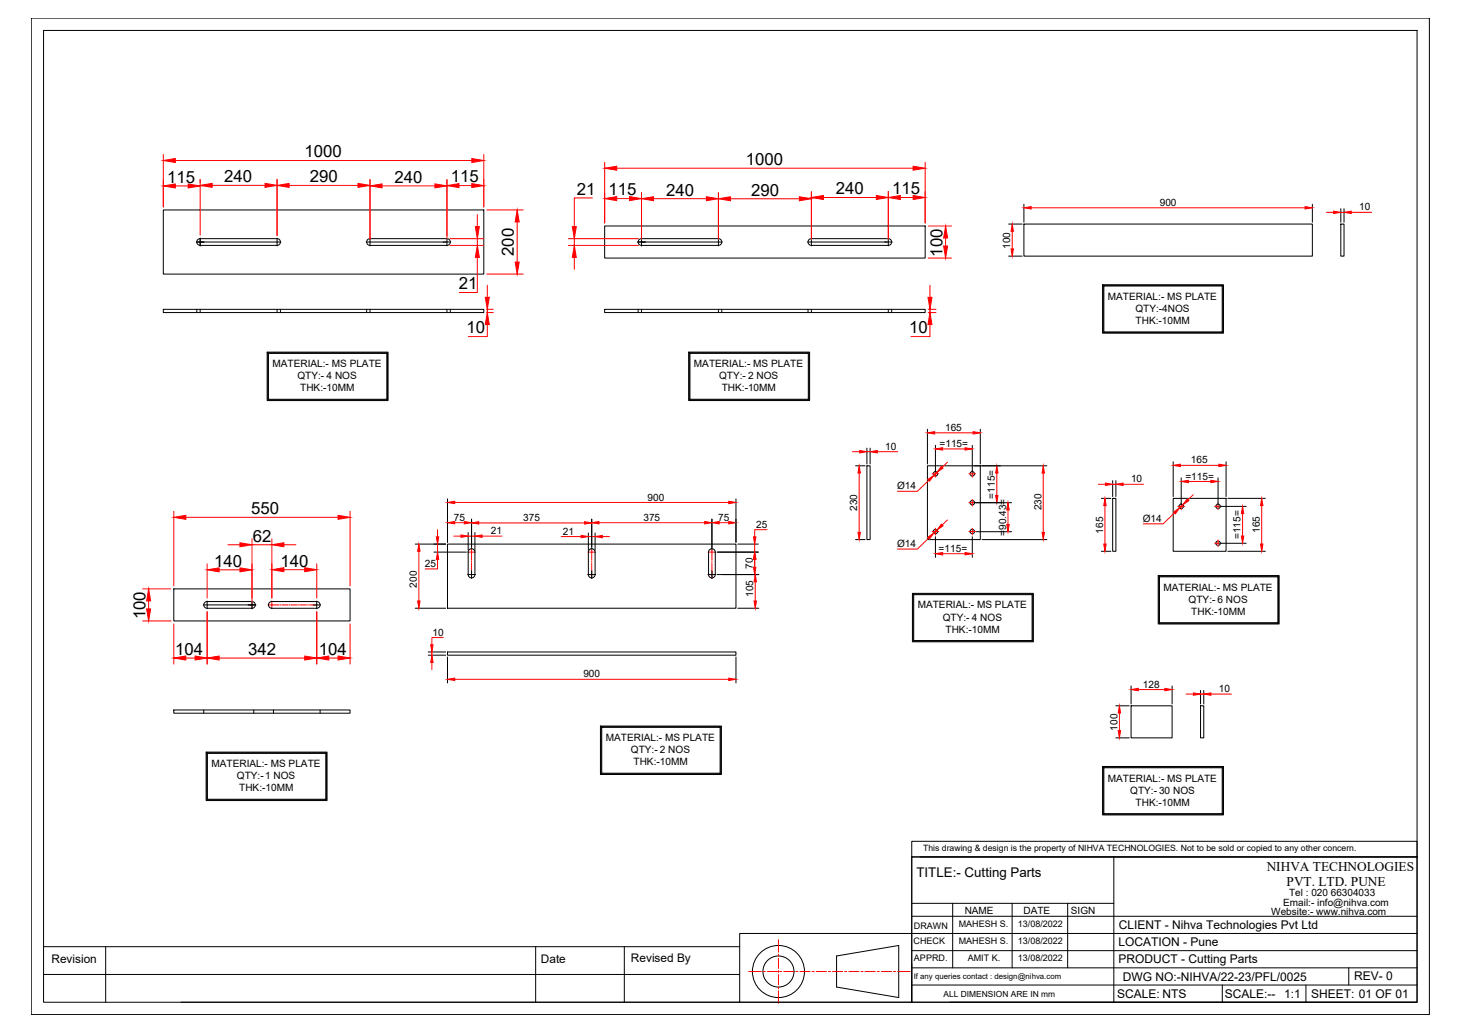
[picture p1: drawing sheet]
<svg xmlns="http://www.w3.org/2000/svg" width="841mm" height="594mm" viewBox="0 0 841 594" stroke-linecap="round" stroke-linejoin="round" font-family="sans-serif">
<!-- layer: 0 -->
<g fill="none" stroke="#000" stroke-width=".58">
<path d="M18 10h805v574h-805zM25 18h791v559h-791zM590 118v10M756 118v10M94 121h185v37h-185zM113 139h49M114 138l1-1h45a1.9 1.9 0 0 1 2 2 1.9 1.9 0 0 1-2 2h-45a1.9 1.9 0 0 1-2-1 1.9 1.9 0 0 1 1-2zM115 137v5M160 137v5M211 139h49M212 138l1-1h44a1.9 1.9 0 0 1 2 2 1.9 1.9 0 0 1-2 2h-44a1.9 1.9 0 0 1-2-1 1.9 1.9 0 0 1 1-2zM213 137v5"/>
<path d="M257 137v5M348 130h185v19h-185zM367 139h49M368 138l2-1h44a1.9 1.9 0 0 1 2 2 1.9 1.9 0 0 1-2 2h-44a1.9 1.9 0 0 1-2-1 1.9 1.9 0 0 1 0-2zM370 137v5M414 137v5M465 139h49M466 138l1-1h45a1.9 1.9 0 0 1 2 2 1.9 1.9 0 0 1-2 2h-45a1.9 1.9 0 0 1-1-1 1.9 1.9 0 0 1 0-2zM467 137v5M512 137v5M581 129h8M590 129h166v18h-166z"/>
<path d="M772 129h2v18h-2zM772 120v8M774 120v8M581 147h8M94 178h185v2h-185zM113 178v2M115 178v2M160 178v2M162 178v2M211 178v2M213 178v2M257 178v2"/>
<path d="M259 178v2M348 178h185v2h-185zM368 178v2M370 178v2M414 178v2M416 178v2M465 178v2M467 178v2M512 178v2M514 178v2M635 164h70v28h-70zM635 164h69v27h-69z"/>
<path d="M636 165h68v26h-68zM154 203h70v28h-70zM154 203h69v27h-69zM155 203h68v27h-68zM397 203h69v28h-69zM397 203h69v27h-69zM499 258v9M501 258v9M534 247v20M539 256v16M560 256v16M565 247v20"/>
<path d="M493 268h5M499 268h2v43h-2zM534 268h31v43h-31zM561 268h42M641 277v9M643 277v9M676 266v20M680 275v15M702 275v15M706 266v20M258 287v25M272 299v16"/>
<path d="M341 299v18M410 299v18M424 287v25M561 289h22M634 287h6M641 287h2v30h-2zM676 287h30v30h-30zM703 292h15M707 287h22M239 313h18M250 318h19M258 313h166v37h-166z"/>
<path d="M270 307v10M270 316a1.9 1.9 0 0 1 2 0 1.9 1.9 0 0 1 2 2v13a1.9 1.9 0 0 1-2 2 1.9 1.9 0 0 1-2-2v-13zM274 307v10M339 307v10M339 316a1.9 1.9 0 0 1 3 0 1.9 1.9 0 0 1 1 2v13a1.9 1.9 0 0 1-2 2 1.9 1.9 0 0 1-2-2v-13zM343 307v10M409 316a1.9 1.9 0 0 1 2 0 1.9 1.9 0 0 1 1 2v13a1.9 1.9 0 0 1-2 2 1.9 1.9 0 0 1-2-2v-13zM413 318h24M425 313h12M493 311h5M539 309v12M560 309v12"/>
<path d="M562 306h21M566 311h37M634 317h6M703 313h15M707 317h22M100 339h102v18h-102zM269 331h5M272 329v4M339 331h4M341 329v4M408 331h4M410 329v4"/>
<path d="M413 331h24M667 331h70v28h-70zM668 332h68v27h-68zM668 332h68v26h-68zM117 348h30M118 347l1-1h26a1.9 1.9 0 0 1 2 2 1.9 1.9 0 0 1-2 2h-26a1.9 1.9 0 0 1-1-1 1.9 1.9 0 0 1 0-2zM119 346v4M145 346v4M155 347l2-1h25a1.9 1.9 0 0 1 2 2 1.9 1.9 0 0 1-2 2h-25a1.9 1.9 0 0 1-2-1 1.9 1.9 0 0 1 0-2zM180 348h5M182 346v4M239 350h18"/>
<path d="M425 350h12M526 342h69v27h-69zM247 377h10M247 375h10M258 375h166v2h-166zM258 378v15M424 378v15M652 395v10M675 395v10M692 397v8M693 397v8M100 409h102v2h-102z"/>
<path d="M117 409v2M146 409v2M158 409v2M184 409v2M346 418h70v28h-70zM346 418h69v27h-69zM347 419h68v26h-68zM643 406h8M652 406h23v19h-23zM692 406h1v19h-1zM119 433h69v28h-69zM119 433h69v27h-69z"/>
<path d="M119 434h69v26h-69zM643 425h8M635 441h70v28h-70zM635 442h69v27h-69zM636 442h68v26h-68zM525 484h291v9h-291zM525 493h291v84h-291zM525 493v84h-99M530 493h286M642 493v84M525 527h291M525 520h117"/>
<path d="M549 520v37M583 520v37M615 520v37M816 537h-390v40h-322M25 545h401M61 545v32M309 545v32M360 545v32M482 550l36-6v30l-36-6zM525 557h291M525 547h291M777 557v10"/>
<path d="M25 561h401M525 567h291M547 577h269M704 567v10M752 567v10"/>
<circle cx="539" cy="273" r="1.3"/>
<circle cx="560" cy="273" r="1.3"/>
<circle cx="560" cy="289" r="1.3"/>
<circle cx="680" cy="292" r="1.3"/>
<circle cx="702" cy="292" r="1.3"/>
<circle cx="539" cy="306" r="1.3"/>
<circle cx="560" cy="306" r="1.3"/>
<circle cx="702" cy="313" r="1.3"/>
<circle cx="448" cy="559" r="15"/>
<circle cx="448" cy="559" r="9"/>
</g>
<g fill="none" stroke="#f00" stroke-width=".58">
<path d="M94 89v30M101 92h171M279 89v30M348 93v35M355 97h171M533 93v35M101 107h7M115 103v32M122 107h31M160 103v33M167 107h39M213 103v35"/>
<path d="M220 107h31M257 103v35M264 107h8M341 114h-10v16M355 114h8M370 111v27M376 114h31M414 111v27M421 114h39M467 110v28M474 114h31M512 110v28"/>
<path d="M519 114h7M594 120h158M259 137h19M275 124v6M275 137v4M280 121h21M298 128v23M327 137h41M331 137v4M535 130h13M545 137v5M583 133v10"/>
<path d="M764 122h4M772 122h2M778 122h12M259 141h19M275 148v20h-10M280 158h21M327 141h41M331 148v7M535 149h13M280 178h4M280 180h4M281 164v7"/>
<path d="M281 178v2M535 178h4M535 180h4M536 164v7M536 178v2M281 187v7h-11M536 187v7h-11M538 249h23M543 258h13M491 260h4M495 272v34M499 260h2"/>
<path d="M505 260h12M535 277l-7 6h-11M537 273h4M539 271v4M540 272l-2 2M546 266l-3 3M558 273h4M560 271v4M574 272v13M601 272v34M633 279h4M641 279h2"/>
<path d="M647 279h12M680 268h22M685 277h12M100 294v43M107 298h88M202 294v43M262 289h158M546 299l-3 3M558 289h4M560 287v4M581 294v8M636 291v22"/>
<path d="M677 295l-7 7h-11M678 292h4M680 290v3M681 291l-2 1M687 285l-3 3M700 292h4M702 290v3M716 296v13M727 291v22M131 314h7M145 310v40M145 314h12"/>
<path d="M157 310v34M164 314h6M241 317v29M252 305v4M252 313v5M261 309h5M262 301h5M269 318h5M270 309h4M272 316v6M276 301h61M278 309h11"/>
<path d="M323 309h12M339 318h4M339 309h4M341 316v6M345 301h61M347 309h4M408 318h4M410 316v6M414 301h6M435 313v5M442 305h-7v4M535 310l-7 6h-11"/>
<path d="M537 306h4M539 304v4M540 305l-2 2M543 319h13M558 306h4M560 304v4M700 313h4M702 311v4M82 339h16M119 325v19M126 328h12M164 328h12"/>
<path d="M182 324v20M252 322v6h-7M272 323v1M272 324v5M339 331h4M341 323v1M341 324v9M408 331h4M410 323v1M410 324v9M435 322v5M435 335v11"/>
<path d="M82 357h17M86 346v5M100 359v23M119 352v30M143 348h4M154 348h7M157 346v4M161 348h1M162 348h4M167 348h.1M168 348h3M172 348h.1"/>
<path d="M173 348h4M177 348h1M178 348h4M182 352v30M202 359v23M107 379h5M126 379h50M189 379h6M249 375v2M255 367h-6v4M249 381v4M262 391h158"/>
<path d="M656 397h15M683 400h4M692 400h1M698 400h11M645 410v11M431 559h8M440 559h1M442 559h6M448 541v7M448 549v1M448 552v5M448 559v1"/>
<path d="M449 559h1M451 559h6M458 559h2M461 559h6M468 559h1M470 559h6M477 559h1M480 559h5M487 559h1M489 559h6M496 559h1M498 559h6"/>
<path d="M505 559h2M508 559h6M515 559h1M517 559h7M448 561v6M448 568v1M448 570v8"/>
</g>
<g fill="#f00" stroke="#f00" stroke-width=".58">
<path d="M341 301l4-1v2z"/>
<path d="M406 300l4 1-4 1z"/>
<path d="M410 301l4-1v2z"/>
<path d="M420 300l4 1-4 1z"/>
<path d="M258 289h4v1z"/>
<path d="M420 289h4l-4 1z"/>
<path d="M435 318v4h-1z"/>
<path d="M434 309h1v4z"/>
<path d="M258 301l4-1v2z"/>
<path d="M267 300l5 1-5 1z"/>
<path d="M434 327h1v4z"/>
<path d="M435 331l1 4h-2z"/>
<path d="M434 346h2l-1 4z"/>
<path d="M249 377v4h-1z"/>
<path d="M248 371h1v4z"/>
<path d="M258 391l4-1v2z"/>
<path d="M420 390l4 1-4 1z"/>
<path d="M343 309l4-1v2z"/>
<path d="M335 308l4 1-4 1z"/>
<path d="M241 313l1 4h-1z"/>
<path d="M241 346h1l-1 4z"/>
<path d="M100 298l7-1v2z"/>
<path d="M195 297l7 1-7 1z"/>
<path d="M100 379l7-1v2z"/>
<path d="M112 378l7 1-7 1z"/>
<path d="M119 379l7-1v2z"/>
<path d="M176 378l6 1-6 1z"/>
<path d="M182 379l7-1v2z"/>
<path d="M195 378l7 1-7 1z"/>
<path d="M84 351h3l-1 6z"/>
<path d="M86 339l1 7h-3z"/>
<path d="M157 328l7-1v2z"/>
<path d="M176 327l6 1-6 1z"/>
<path d="M119 328l7-1v2z"/>
<path d="M138 327l7 1-7 1z"/>
<path d="M157 314l7-2v3z"/>
<path d="M138 312l7 2-7 1z"/>
<path d="M348 97l7-1v2z"/>
<path d="M526 96l7 1-7 1z"/>
<path d="M467 114l7-1v2z"/>
<path d="M505 113l7 1-7 1z"/>
<path d="M407 113l7 1-7 2z"/>
<path d="M370 114l6-1v3z"/>
<path d="M414 114l7-1v3z"/>
<path d="M460 113l7 1-7 2z"/>
<path d="M545 130l1 7h-2z"/>
<path d="M544 142h2l-1 7z"/>
<path d="M535 171h2l-1 7z"/>
<path d="M536 180l1 7h-2z"/>
<path d="M280 171h2l-1 7z"/>
<path d="M281 180l1 7h-2z"/>
<path d="M298 121l1 7h-2z"/>
<path d="M297 151h2l-1 7z"/>
<path d="M363 113l7 1-7 1z"/>
<path d="M348 114l7-1v2z"/>
<path d="M512 114l7-1v2z"/>
<path d="M526 113l7 1-7 1z"/>
<path d="M257 107l7-1v2z"/>
<path d="M272 106l7 1-7 1z"/>
<path d="M251 106l6 1-6 1z"/>
<path d="M213 107l7-1v2z"/>
<path d="M206 106l7 1-7 1z"/>
<path d="M160 107l7-1v2z"/>
<path d="M115 107l7-1v2z"/>
<path d="M153 106l7 1-7 1z"/>
<path d="M108 106l7 1-7 1z"/>
<path d="M94 107l7-1v2z"/>
<path d="M94 92l7-1v3z"/>
<path d="M272 91l7 1-7 2z"/>
<path d="M331 141l1 7h-2z"/>
<path d="M330 130h2l-1 7z"/>
<path d="M274 130h2l-1 7z"/>
<path d="M275 141l1 7h-2z"/>
<path d="M251 309h2l-1 4z"/>
<path d="M252 318l1 4h-2z"/>
<path d="M266 308l4 1h-4z"/>
<path d="M274 309l4-1v1z"/>
<path d="M337 300l4 1-4 1z"/>
<path d="M272 301l4-1v2z"/>
<path d="M590 120l4-1v1z"/>
<path d="M752 119l4 1h-4z"/>
<path d="M583 129l1 4h-2z"/>
<path d="M582 143h2l-1 4z"/>
<path d="M768 122h4l-4 1z"/>
<path d="M774 122h4v1z"/>
<path d="M534 249l4-1v2z"/>
<path d="M561 248l4 1-4 1z"/>
<path d="M539 258h4v1z"/>
<path d="M556 258h4l-4 1z"/>
<path d="M574 268l1 4h-1z"/>
<path d="M574 285h1l-1 4z"/>
<path d="M600 306h2l-1 5z"/>
<path d="M601 268l1 4h-2z"/>
<path d="M495 259l4 1-4 1z"/>
<path d="M501 260l4-1v2z"/>
<path d="M495 268l1 4h-2z"/>
<path d="M494 306h2l-1 5z"/>
<path d="M542 268l1 1-3 3z"/>
<path d="M534 276l4-2-3 3z"/>
<path d="M539 319l4-1v1z"/>
<path d="M556 318l4 1h-4z"/>
<path d="M581 289v5h-1z"/>
<path d="M580 302h1v4z"/>
<path d="M542 302l1 1-3 2z"/>
<path d="M534 309l4-2-3 3z"/>
<path d="M676 268l4-1v2z"/>
<path d="M702 267l4 1-4 1z"/>
<path d="M680 277l5-1v2z"/>
<path d="M697 276l5 1-5 1z"/>
<path d="M716 292v4h-1z"/>
<path d="M715 309h1v4z"/>
<path d="M726 313h1v4z"/>
<path d="M727 287v4h-1z"/>
<path d="M637 278l4 1h-4z"/>
<path d="M643 279l4-1v1z"/>
<path d="M636 287l1 4h-1z"/>
<path d="M636 313h1l-1 4z"/>
<path d="M684 287l1 1-4 3z"/>
<path d="M676 295l3-3-2 4z"/>
<path d="M652 397l4-1v2z"/>
<path d="M671 396l4 1-4 1z"/>
<path d="M645 406l1 4h-2z"/>
<path d="M644 421h2l-1 4z"/>
<path d="M687 399l5 1h-5z"/>
<path d="M693 400l5-1v1z"/>
</g>
<g font-size="9.7">
<text x="175" y="91">1000</text>
<text x="430" y="95">1000</text>
<text x="96" y="105">115</text>
<text x="129" y="105">240</text>
<text x="178" y="105">290</text>
<text x="227" y="105">240</text>
<text x="260" y="105">115</text>
<text x="332" y="112">21</text>
<text x="351" y="112">115</text>
<text x="384" y="113">240</text>
<text x="433" y="113">290</text>
<text x="482" y="112">240</text>
<text x="514" y="112">115</text>
<text x="296" y="147" transform="rotate(-90 296 147)">200</text>
<text x="543" y="148" transform="rotate(-90 543 148)">100</text>
<text x="264" y="167">21</text>
<text x="269" y="192">10</text>
<text x="524" y="192">10</text>
<text x="145" y="296">550</text>
<text x="146" y="312">62</text>
<text x="123" y="326">140</text>
<text x="162" y="326">140</text>
<text x="84" y="357" transform="rotate(-90 84 357)">100</text>
<text x="101" y="377">104</text>
<text x="143" y="377">342</text>
<text x="184" y="377">104</text>
</g>
<g font-size="7.7">
<text x="730" y="501">NIHVA TECHNOLOGIES</text>
<text x="528" y="505">TITLE:- Cutting Parts</text>
<text x="741" y="510">PVT. LTD. PUNE</text>
</g>
<g font-size="6.9">
<text x="644" y="535">CLIENT - Nihva Technologies Pvt Ltd</text>
<text x="644" y="545">LOCATION - Pune</text>
<text x="644" y="555">PRODUCT - Cutting Parts</text>
<text x="647" y="564">DWG NO:-NIHVA/22-23/PFL/0025</text>
<text x="780" y="564">REV- 0</text>
<text x="644" y="574">SCALE: NTS</text>
<text x="706" y="574">SCALE:--</text>
<text x="740" y="574">1:1</text>
<text x="755" y="574">SHEET: 01 OF 01</text>
</g>
<g font-size="6.8">
<text x="30" y="555">Revision</text>
<text x="312" y="555">Date</text>
<text x="363" y="554">Revised By</text>
</g>
<g font-size="5.8">
<text x="668" y="119">900</text>
<text x="783" y="121">10</text>
<text x="582" y="143" transform="rotate(-90 582 143)">100</text>
<text x="638" y="173">MATERIAL:- MS PLATE</text>
<text x="654" y="180">QTY:-4NOS</text>
<text x="654" y="187">THK:-10MM</text>
<text x="157" y="211">MATERIAL:- MS PLATE</text>
<text x="400" y="211">MATERIAL:- MS PLATE</text>
<text x="171" y="218">QTY:- 4 NOS</text>
<text x="414" y="218">QTY:- 2 NOS</text>
<text x="173" y="225">THK:-10MM</text>
<text x="416" y="225">THK:-10MM</text>
<text x="544" y="248">165</text>
<text x="541" y="257">=115=</text>
<text x="510" y="259">10</text>
<text x="686" y="267">165</text>
<text x="517" y="282">Ø14</text>
<text x="652" y="278">10</text>
<text x="683" y="276">=115=</text>
<text x="573" y="287" transform="rotate(-90 573 287)">=115=</text>
<text x="373" y="288">900</text>
<text x="600" y="294" transform="rotate(-90 600 294)">230</text>
<text x="261" y="300">75</text>
<text x="301" y="300">375</text>
<text x="371" y="300">375</text>
<text x="414" y="300">75</text>
<text x="494" y="294" transform="rotate(-90 494 294)">230</text>
<text x="436" y="304">25</text>
<text x="658" y="300">Ø14</text>
<text x="283" y="308">21</text>
<text x="324" y="308">21</text>
<text x="580" y="308" transform="rotate(-90 580 308)">=90.43=</text>
<text x="635" y="307" transform="rotate(-90 635 307)">165</text>
<text x="715" y="310" transform="rotate(-90 715 310)">=115=</text>
<text x="726" y="307" transform="rotate(-90 726 307)">165</text>
<text x="517" y="315">Ø14</text>
<text x="541" y="318">=115=</text>
<text x="245" y="326">25</text>
<text x="434" y="328" transform="rotate(-90 434 328)">70</text>
<text x="240" y="338" transform="rotate(-90 240 338)">200</text>
<text x="670" y="340">MATERIAL:- MS PLATE</text>
<text x="434" y="344" transform="rotate(-90 434 344)">105</text>
<text x="685" y="347">QTY:- 6 NOS</text>
<text x="529" y="350">MATERIAL:- MS PLATE</text>
<text x="686" y="354">THK:-10MM</text>
<text x="543" y="357">QTY:- 4 NOS</text>
<text x="249" y="366">10</text>
<text x="545" y="364">THK:-10MM</text>
<text x="336" y="390">900</text>
<text x="658" y="396">128</text>
<text x="702" y="398">10</text>
<text x="644" y="421" transform="rotate(-90 644 421)">100</text>
<text x="349" y="427">MATERIAL:- MS PLATE</text>
<text x="363" y="434">QTY:- 2 NOS</text>
<text x="122" y="442">MATERIAL:- MS PLATE</text>
<text x="365" y="441">THK:-10MM</text>
<text x="136" y="449">QTY:-1 NOS</text>
<text x="638" y="450">MATERIAL:- MS PLATE</text>
<text x="138" y="456">THK:-10MM</text>
<text x="651" y="457">QTY:- 30 NOS</text>
<text x="654" y="464">THK:-10MM</text>
<text x="743" y="516">Tel : 020 66304033</text>
<text x="739" y="522">Email:- info@nihva.com</text>
<text x="556" y="526">NAME</text>
<text x="590" y="526">DATE</text>
<text x="617" y="526">SIGN</text>
<text x="732" y="527">Website:- www.nihva.com</text>
</g>
<g font-size="5.2">
<text x="552" y="534">MAHESH S.</text>
<text x="586" y="534">13/08/2022</text>
<text x="526" y="535">DRAWN</text>
<text x="526" y="543">CHECK</text>
<text x="552" y="543">MAHESH S.</text>
<text x="586" y="543">13/08/2022</text>
<text x="526" y="553">APPRD.</text>
<text x="557" y="553">AMIT K.</text>
<text x="586" y="553">13/08/2022</text>
</g>
<text font-size="5" x="532" y="490">This drawing &amp; design is the property of NIHVA TECHNOLOGIES. Not to be sold or copied to any other concern.</text>
<text font-size="4.8" x="544" y="574">ALL DIMENSION ARE IN mm</text>
<text font-size="4.5" x="526" y="563">If any queries contact : design@nihva.com</text>
</svg>
